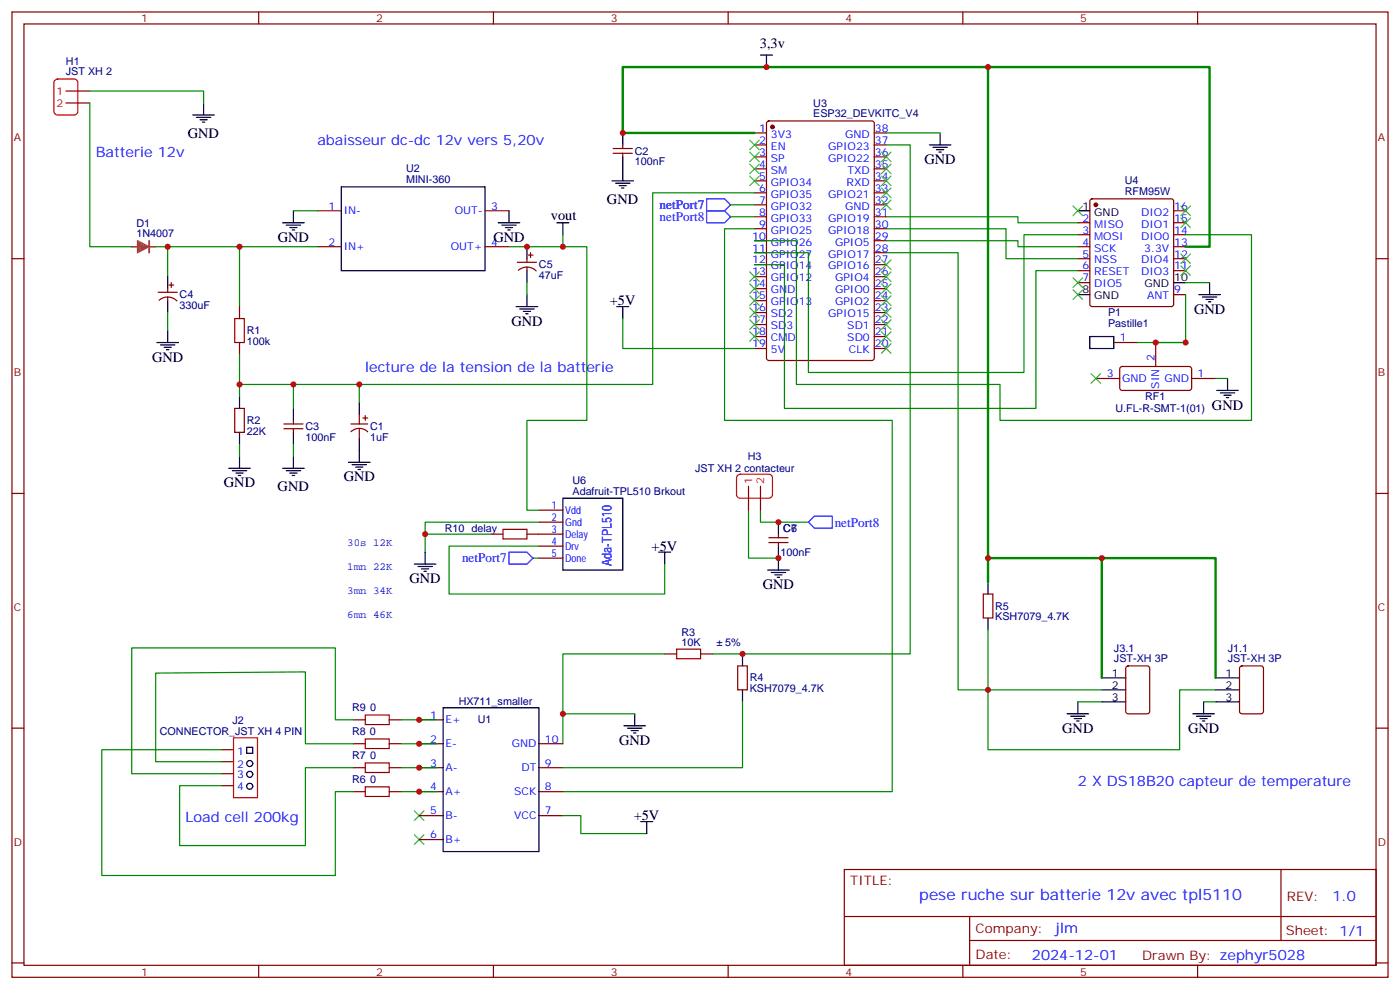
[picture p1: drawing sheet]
<svg xmlns="http://www.w3.org/2000/svg" width="412mm" height="292mm" viewBox="0 0 412 292" stroke-linecap="round" stroke-linejoin="round" font-family="sans-serif">
<g fill="none" stroke="#870000" stroke-width=".35">
<path d="M3.5 3.5h405.4v284.4h-405.4zM7.1 7.1h398.2v277.2h-398.2zM76.2 3.5v3.6M145.3 3.5v3.6M214.5 3.5v3.6M283.6 3.5v3.6M352.8 3.5v3.6M19.4 26.8h7.1M19.4 30.3h7.1M222.2 39.2h3.6M226 35.8l.5-.2h30.3l.7 .5v69.4l-.4 .6-30.6 .1-.7-.5v-69.4zM257.5 39.2h3.6"/>
<path d="M180.6 45.2h5.7M180.6 43.7h5.7M183.4 42.7v1M183.4 45.2v1M222.2 42.7h3.6M222.2 46.2h3.6M222.2 49.7h3.6M222.2 53.3h3.6M222.2 56.8h3.6M257.5 42.7h3.6M257.5 46.2h3.6M257.5 49.7h3.6"/>
<path d="M257.5 53.3h3.6M257.5 56.8h3.6M321.3 58.8l.4-.2h23.3l.5 .2 .2 .5v30.3l-.2 .5-.5 .2h-23.3l-.5-.2-.2-.5v-30.3zM3.5 76.2h3.6M93.5 62.1h7M93.5 72.7h7M142.9 62.1h7M142.9 72.7h7M152.4 77.3h5.6M152.7 79.6a3.8 3.8 0 0 1 5.2 .2M155.2 76.2v1.1M155.2 78.7v1"/>
<path d="M155.6 75.1h1.4M156.3 74.4v1.4M222.2 60.3h3.6M222.2 63.9h3.6M222.2 67.4h3.6M222.2 70.9h3.6M222.2 74.4h3.6M222.2 78h3.6M257.5 60.3h3.6M257.5 63.9h3.6M257.5 67.4h3.6M257.5 70.9h3.6"/>
<path d="M257.5 74.4h3.6M257.5 78h3.6M317.5 76.2h3.5M317.5 72.7h3.5M317.5 65.6h3.5M317.5 69.1h3.5M317.5 79.7h3.5M345.7 76.2h3.5M345.7 62.1h3.5M345.7 72.7h3.5M345.7 65.6h3.5M345.7 69.1h3.5"/>
<path d="M345.7 79.7h3.5M405.3 76.2h3.6M46.6 86.1h5.6M46.9 88.5a3.8 3.8 0 0 1 5.2 .1M49.4 85v1.1M49.4 87.5v1M49.7 84h1.5M50.4 83.3v1.4M70.6 90.3v3.5M222.2 81.5h3.6M222.2 85h3.6M222.2 88.5h3.6"/>
<path d="M222.2 92.1h3.6M222.2 95.6h3.6M222.2 99.1h3.6M257.5 81.5h3.6M257.5 85h3.6M257.5 88.5h3.6M257.5 92.1h3.6M257.5 95.6h3.6M257.5 99.1h3.6M317.5 83.3h3.5M345.7 86.8h3.5M70.6 100.9v3.5"/>
<path d="M222.2 102.7h3.6M257.5 102.7h3.6M322.8 111.5h7M328.1 100.9h7M330.1 108.2l.5-.3 20 .1 .4 .7-.1 5.9-.6 .4-20-.1-.5-.6v-5.6zM340.4 100.9v7M351 111.5h7.1M69.1 120.3h2.9v7.1h-2.9zM83.6 126.3h5.7M83.6 124.9h5.7M86.4 123.8v1.1M86.4 126.3v1.1"/>
<path d="M103.4 124.9h4.9M103.4 127.2a3.5 3.5 0 0 1 4.9 0M105.8 122.1v2.8M105.8 126.3v2.8M106.9 123.1h1.4M107.6 122.4v1.4M3.5 145.3h3.6M144.6 157.3h3.6M155.2 157.3h10.6M158.7 150.3h7.1M158.7 153.8h7.1M220.5 143.2v7.1"/>
<path d="M224 143.2v7.1M226.5 159.8h5.6M226.5 158.4h5.6M229.3 157.3v1.1M229.3 159.8v1.1M405.3 145.3h3.6M158.7 160.9h7.1M158.7 164.4h7.1M289.6 175h2.9v7h-2.9zM195.8 192.6h3.5M206.4 192.6h3.5M217.3 196.1h2.8v7.1h-2.8z"/>
<path d="M331.8 196.4l.5-.3h5.7l.6 .5 .1 12.9-.5 .7-5.9 .1-.6-.5-.1-13zM365.4 196.4l.4-.3h5.7l.6 .5 .1 12.9-.5 .7-5.9 .1-.6-.5-.1-13zM3.5 214.5h3.6M104.1 212h3.5M104.1 219.1h3.5M114.7 212h3.5M114.7 219.1h3.5M123.5 212h7M123.5 219.1h7M158.7 219.1h7.1M405.3 214.5h3.6M65.3 220.8h3.5"/>
<path d="M65.3 224.4h3.5M65.3 227.9h3.5M65.3 231.4h3.5M104.1 226.1h3.5M104.1 233.2h3.5M114.7 226.1h3.5M114.7 233.2h3.5M123.5 226.1h7M123.5 233.2h7M158.7 226.1h7.1M158.7 233.2h7.1M123.5 240.2h7"/>
<path d="M123.5 247.3h7M158.7 240.2h7.1M248.7 256.1h156.6v28.2h-156.6zM377.3 256.1v20.9M248.7 270h156.5M285.6 277h119.6M285.6 270v14.1M3.5 283.6h3.6M76.2 284.3v3.6M145.3 284.3v3.6M214.5 284.3v3.6M283.6 284.3v3.6"/>
<path d="M352.8 284.3v3.6M405.3 283.6h3.6"/>
</g>
<g fill="#870000" stroke="#870000" stroke-width=".35">
<circle cx="227.5" cy="37.4" r=".53"/>
<circle cx="322.8" cy="60.3" r=".53"/>
</g>
<g fill="none" stroke="#000" stroke-width=".35">
<path d="M224 16.2h3.5M225.8 16.2v3.6M56.8 33.9h6.3M57.9 34.6h4.2M58.9 35.3h2.1M59.6 36h.7M60 30.3v3.6M183.4 39.2v3.5M276.9 39.2v3.5M100.5 55h42.4v24.7h-42.4zM180.3 53.3h6.3M181.3 54h4.3"/>
<path d="M182.4 54.7h2.1M183.1 55.4h.7M183.4 46.2v7.1M273.8 42.7h6.3M274.8 43.4h4.2M275.9 44.1h2.1M276.6 44.8h.7M83.3 65.6h6.3M84.3 66.3h4.2M85.4 67h2.1M86.1 67.7h.7M86.4 62.1v3.5"/>
<path d="M146.8 65.6h6.3M147.8 66.3h4.2M148.9 67h2.1M149.6 67.7h.7M149.9 62.1v3.5M155.2 72.7v3.5M155.2 79.7v3.6M164 65.6h3.6M165.8 65.6v3.5M317.5 62.1h3.5M49.4 81.5v3.5M49.4 88.5v3.6"/>
<path d="M49.4 97.4v3.5M152 90.3h6.4M153.1 91h4.2M154.2 91.7h2.1M154.9 92.4h.7M155.2 86.8v3.5M181.7 90.3h3.5M183.4 90.3v3.5M317.5 86.8h3.5M321 99.1h7.1v3.6h-7.1zM345.7 83.3h3.5M353.1 86.8h6.4"/>
<path d="M354.2 87.5h4.2M355.2 88.2h2.2M356 88.9h.7M356.3 83.3v3.5M46.2 100.9h6.4M47.3 101.6h4.2M48.3 102.3h2.1M49 103h.7M70.6 116.8v3.5M105.8 118.5v3.6M358.4 115h6.4M359.5 115.7h4.2"/>
<path d="M360.5 116.4h2.2M361.2 117.1h.7M361.6 111.5v3.5M67.4 137.9h6.3M68.4 138.6h4.3M69.5 139.3h2.1M70.6 127.4v3.5M70.6 134.4v3.5M83.3 137.9h6.3M84.3 138.6h4.2M85.4 139.3h2.1M86.4 120.3v3.5"/>
<path d="M86.4 127.4v3.5M86.4 134.4v3.5M102.7 136.2h6.3M103.7 136.9h4.2M104.8 137.6h2.1M105.5 138.3h.7M105.8 129.1v7.1M70.2 140.1h.7M86.1 140.1h.7M165.8 146.8h17.6v21.1h-17.6zM229.3 153.8v3.5M122.1 166.2h6.3"/>
<path d="M123.1 166.9h4.3M124.2 167.6h2.1M124.9 168.3h.7M125.2 162.6v3.6M194 162.6h3.6M195.8 162.6v3.6M226.1 167.9h6.4M227.2 168.6h4.2M228.2 169.3h2.2M229 170h.7M229.3 160.9v7M291 171.4v3.6"/>
<path d="M218.7 192.6v3.5M291 182v3.6M324.6 199.7h7M358.1 199.7h7M130.5 208.5h28.2v42.3h-28.2zM183.8 213.8h6.3M184.9 214.5h4.2M185.9 215.2h2.1M186.6 215.9h.7M187 210.3v3.5M218.7 203.2v3.5M314.3 210.3h6.4"/>
<path d="M315.4 211h4.2M316.4 211.7h2.2M317.1 212.4h.8M317.5 206.7v3.6M324.6 206.7h7M324.6 203.2h7M351.4 210.3h6.3M352.4 211h4.3M353.5 211.7h2.1M354.2 212.4h.7M354.5 206.7v3.6M358.1 206.7h7"/>
<path d="M358.1 203.2h7M72.7 220.1h1.7v1.8h-1.7zM188.7 242h3.6M190.5 242v3.5"/>
<circle cx="73.6" cy="228.1" r=".88"/>
<circle cx="73.6" cy="224.9" r=".88"/>
<circle cx="73.6" cy="231.6" r=".88"/>
</g>
<path d="M16.1 23.7l.8-.4h5l.8 .4 .2 .6v8.5l-.5 .9-.5 .2h-5l-.8-.5-.2-.6v-8.5zM217.2 140.1l.8-.4h8.5l.6 .2 .4 .9v4.9l-.2 .6-.8 .5h-8.5l-.6-.3-.4-.8v-4.9zM68.8 217.3h7v17.6h-7z" fill="none" stroke="#f00" stroke-width=".35"/>
<path d="M43.9 70.9v3.5" fill="none" stroke="#a64a4a" stroke-width=".56"/>
<path d="M38.8 72.7h3.5M40.5 70.9v.1M40.5 74.3v.1M42.4 72.7h3.5" fill="none" stroke="#a64a4a" stroke-width=".35"/>
<path d="M38.7 72.7h7.1M40.5 70.9l3.3 1.8-3.3 1.7M40.5 71v3.3M40.6 71.3l2.8 1.5-2.7 1.2v-2.4l2.1 1.3-1.8 .7 .1-1.7 1.2 1-.9 .2-.1-.6 .5 .4-.6 .3" fill="none" stroke="#a64a4a" stroke-width=".42"/>
<path d="M69.1 93.8h2.9v7.1h-2.9zM148.2 155.9h7v2.8h-7zM199.3 191.2h7.1v2.8h-7.1zM107.6 217.7h7.1v2.8h-7.1zM107.6 210.6h7.1v2.8h-7.1zM107.6 231.8h7.1v2.8h-7.1zM107.6 224.7h7.1v2.8h-7.1z" fill="none" stroke="#a10000" stroke-width=".35"/>
<g fill="none" stroke="#008700" stroke-width=".35">
<path d="M26.5 26.8h33.5v3.5M26.5 30.3v42.4h12.3M261.1 39.2h15.8M222.2 56.8h-29.9v56.4h-121.7v3.6M261.1 42.7h7v149.9h-58.2M45.9 72.7h47.6M49.4 72.7v8.8M70.6 72.7v17.6M86.4 62.1h7.1M149.9 72.7h23v51.1h-17.7v26.5h3.5M165.8 69.1v3.6M215.2 60.3h7"/>
<path d="M215.2 63.9h7M222.2 67.4h-8.8v56.4h49.4v109.4h-97M222.2 78h8.9v42.3h74.1v-40.6h12.3M261.1 74.4h21.1v128.8h8.8v17.6h56.5v-17.6h10.6M261.1 63.9h38.8v1.7h17.6M261.1 67.4h35.2v8.8h21.2M261.1 70.9h38.8v1.8h17.6M317.5 69.1h-15.9v40.6h-63.5v-35.3h-15.9M349.2 69.1h19.5v54.7h-74.1v-10.6h-60v-42.3h-12.4M49.4 92.1v5.3M155.2 83.3v3.5M183.4 93.8v8.9h38.8"/>
<path d="M349.2 86.8v14.1h-8.8M349.2 83.3h7.1M70.6 104.4v8.8M86.4 113.2v7.1M105.8 113.2v5.3M335.1 100.9h14.1M358.1 111.5h3.5M70.6 130.9v3.5M86.4 130.9v3.5M125.2 157.3h19.4M158.7 153.8h-33.5v8.8M220.5 150.3v14.1h8.8"/>
<path d="M224 150.3v3.5h14.1M157 164.4h1.7M158.7 160.9h-26.4v14.1h63.5v-8.8M195.8 192.6h-30v17.7M291 185.6v17.6h33.6M104.1 219.1h-14.1v-21.2l-44.1 .4v26.1h19.4M104.1 212h-5.3v-21.1h-60v37h26.5M118.2 219.1h10.6M118.2 212h10.6M187 210.3h-21.2v8.8M218.7 206.7v19.4h-52.9M317.5 206.7h7.1"/>
<path d="M354.5 206.7h3.6M65.3 220.8h-35.3v37.1h68.8v-24.7h5.3M104.1 226.1h-14.1v23h-37.1v-17.7h12.4M118.2 233.2h10.6M118.2 226.1h10.6M165.8 240.2h5.3v5.3h19.4"/>
</g>
<g fill="none" stroke="#3c3" stroke-width=".35">
<path d="M220.8 51.9l2.9 2.8M220.8 48.3l2.9 2.9M220.8 44.8l2.9 2.8M220.8 41.3l2.9 2.8M223.7 51.9l-2.9 2.8M223.7 48.3l-2.9 2.9M223.7 44.8l-2.9 2.8M223.7 41.3l-2.9 2.8M259.6 58.9l2.9 2.8M259.6 55.4l2.9 2.8M259.6 51.9l2.9 2.8M259.6 48.3l2.9 2.9"/>
<path d="M259.6 44.8l2.9 2.8M262.5 58.9l-2.9 2.8M262.5 55.4l-2.9 2.8M262.5 51.9l-2.9 2.8M262.5 48.3l-2.9 2.9M262.5 44.8l-2.9 2.8M259.6 76.6l2.9 2.8M262.5 76.6l-2.9 2.8M316.1 60.7l2.8 2.8M318.9 60.7l-2.8 2.8M347.8 60.7l2.9 2.8M347.8 64.2l2.9 2.8"/>
<path d="M347.8 78.3l2.9 2.8M347.8 74.8l2.9 2.8M350.7 60.7l-2.9 2.8M350.7 64.2l-2.9 2.8M350.7 78.3l-2.9 2.8M350.7 74.8l-2.9 2.8M220.8 97.7l2.9 2.8M220.8 94.2l2.9 2.8M220.8 90.7l2.9 2.8M220.8 87.1l2.9 2.9M220.8 83.6l2.9 2.8M220.8 80.1l2.9 2.8"/>
<path d="M223.7 97.7l-2.9 2.8M223.7 94.2l-2.9 2.8M223.7 83.6l-2.9 2.8M223.7 90.7l-2.9 2.8M223.7 87.1l-2.9 2.9M223.7 80.1l-2.9 2.8M259.6 97.7l2.9 2.8M259.6 94.2l2.9 2.8M259.6 90.7l2.9 2.8M259.6 87.1l2.9 2.9M259.6 83.6l2.9 2.8M259.6 80.1l2.9 2.8"/>
<path d="M262.5 97.7l-2.9 2.8M262.5 94.2l-2.9 2.8M262.5 90.7l-2.9 2.8M262.5 87.1l-2.9 2.9M262.5 83.6l-2.9 2.8M262.5 80.1l-2.9 2.8M316.1 81.8l2.8 2.9M316.1 85.4l2.8 2.8M318.9 81.8l-2.8 2.9M318.9 85.4l-2.8 2.8M259.6 101.2l2.9 2.9M262.5 101.2l-2.9 2.9"/>
<path d="M321.4 110.1l2.8 2.8M324.2 110.1l-2.8 2.8M122.1 238.8l2.8 2.9M124.9 238.8l-2.8 2.9M122.1 245.9l2.8 2.8M124.9 245.9l-2.8 2.8"/>
</g>
<path d="M291 19.8v151.6M222.2 39.2h-38.8v-19.4h172.9v52.9h-7.1M291 164.4h67.1v35.3M324.6 164.4v35.3" fill="none" stroke="#008700" stroke-width=".71"/>
<path d="M208.1 58.6h5.3l1.8 1.7-1.8 1.8h-5.3zM208.1 62.1h5.3l1.8 1.8-1.8 1.7h-5.3zM238.1 153.8l1.8-1.8h5.3v3.6h-5.3zM149.9 162.6h5.3l1.8 1.8-1.8 1.8h-5.3z" fill="none" stroke="#00f" stroke-width=".35"/>
<g fill="#c00">
<circle cx="49.4" cy="72.7" r=".88"/>
<circle cx="70.6" cy="72.7" r=".88"/>
<circle cx="291" cy="203.2" r=".88"/>
<circle cx="70.6" cy="113.2" r=".88"/>
<circle cx="349.3" cy="100.9" r=".88"/>
<circle cx="340.4" cy="100.9" r=".88"/>
<circle cx="225.8" cy="19.8" r=".88"/>
<circle cx="291" cy="19.8" r=".88"/>
<circle cx="183.4" cy="39.2" r=".88"/>
<circle cx="291" cy="164.4" r=".88"/>
<circle cx="324.6" cy="164.4" r=".88"/>
<circle cx="125.2" cy="157.3" r=".88"/>
<circle cx="123.5" cy="233.2" r=".88"/>
<circle cx="123.5" cy="226.1" r=".88"/>
<circle cx="123.5" cy="219.1" r=".88"/>
<circle cx="123.5" cy="212" r=".88"/>
<circle cx="165.8" cy="210.3" r=".88"/>
<circle cx="155.2" cy="72.7" r=".88"/>
<circle cx="165.8" cy="72.7" r=".88"/>
<circle cx="218.7" cy="192.6" r=".88"/>
<circle cx="229.3" cy="153.8" r=".88"/>
<circle cx="229.3" cy="164.4" r=".88"/>
<circle cx="86.4" cy="113.2" r=".88"/>
<circle cx="105.8" cy="113.2" r=".88"/>
</g>
<text font-size="4.6" fill="#00f" x="270.8" y="265.1">pese ruche sur batterie 12v avec tpl5110</text>
<g font-size="4.2">
<text x="223.8" y="14.1">3,3v</text>
<text x="55.3" y="40.6">GND</text>
<text x="272.3" y="48.3">GND</text>
<text x="178.8" y="60">GND</text>
<text x="162.3" y="64.9">vout</text>
<text x="81.8" y="71.3">GND</text>
<text x="145.3" y="71.3">GND</text>
<text x="179.6" y="90">+5V</text>
<text x="150.6" y="96">GND</text>
<text x="351.7" y="92.4">GND</text>
<text x="44.8" y="106.5">GND</text>
<text x="357" y="120.6">GND</text>
<text x="66" y="143.6">GND</text>
<text x="101.2" y="141.8">GND</text>
<text x="81.8" y="144.6">GND</text>
<text x="192" y="162.3">+5V</text>
<text x="120.6" y="171.8">GND</text>
<text x="224.7" y="173.6">GND</text>
<text x="312.9" y="215.9">GND</text>
<text x="350" y="215.9">GND</text>
<text x="182.4" y="219.4">GND</text>
<text x="186.7" y="241.7">+5V</text>
</g>
<g font-size="4.2" fill="#00f">
<text x="28.2" y="46.2">Batterie 12v</text>
<text x="93.5" y="42.7">abaisseur dc-dc 12v vers 5,20v</text>
<text x="107.6" y="109.7">lecture de la tension de la batterie</text>
<text x="317.5" y="231.4">2 X DS18B20 capteur de temperature</text>
<text x="54.7" y="242">Load cell 200kg</text>
<text x="392.5" y="265.4">1.0</text>
<text x="310.9" y="274.9">jlm</text>
<text x="304" y="282.7">2024-12-01</text>
</g>
<g font-size="3.9" fill="#00f">
<text x="194.3" y="61.5">netPort7</text>
<text x="194.3" y="65">netPort8</text>
<text x="245.9" y="155.1">netPort8</text>
<text x="136.1" y="165.6">netPort7</text>
<text x="180.2" y="166.6" transform="rotate(-90 180.2 166.6)">Ada-TPL510</text>
</g>
<g font-size="3.9" fill="#800">
<text x="250.5" y="260.7">TITLE:</text>
<text x="379.1" y="265.4">REV:</text>
<text x="287.4" y="274.9">Company:</text>
<text x="378.7" y="275.5">Sheet: 1/1</text>
<text x="287.4" y="282.6">Date:</text>
<text x="336.4" y="282.7">Drawn By: zephyr5028</text>
</g>
<g font-size="3.2" fill="#800">
<text x="41.6" y="6.5">1</text>
<text x="110.8" y="6.5">2</text>
<text x="179.9" y="6.5">3</text>
<text x="249.1" y="6.5">4</text>
<text x="318.2" y="6.5">5</text>
<text x="4.1" y="41.6">A</text>
<text x="405.9" y="41.6">A</text>
<text x="4.1" y="110.8">B</text>
<text x="405.9" y="110.8">B</text>
<text x="4.1" y="179.9">C</text>
<text x="405.9" y="179.9">C</text>
<text x="4.1" y="249.1">D</text>
<text x="405.9" y="249.1">D</text>
<text x="41.6" y="287.3">1</text>
<text x="110.8" y="287.3">2</text>
<text x="179.9" y="287.3">3</text>
<text x="249.1" y="287.3">4</text>
<text x="318.2" y="287.3">5</text>
</g>
<g font-size="3.2" fill="#000080">
<text x="19.4" y="22.2">JST XH 2</text>
<text x="19.4" y="19.1">H1</text>
<text x="239.6" y="34.6">ESP32_DEVKITC_V4</text>
<text x="239.6" y="31.4">U3</text>
<text x="187" y="45.5">C2</text>
<text x="119.6" y="54">MINI-360</text>
<text x="119.6" y="50.8">U2</text>
<text x="187" y="48.7">100nF</text>
<text x="331.3" y="57.5">RFM95W</text>
<text x="331.3" y="54.3">U4</text>
<text x="40.2" y="69.8">1N4007</text>
<text x="40.2" y="66.9">D1</text>
<text x="158.7" y="82.2">47uF</text>
<text x="158.7" y="79">C5</text>
<text x="52.9" y="87.8">C4</text>
<text x="52.9" y="91">330uF</text>
<text x="326.4" y="93.1">P1</text>
<text x="72.7" y="101.6">100k</text>
<text x="72.7" y="98.4">R1</text>
<text x="326.4" y="96.3">Pastille1</text>
<text x="337.3" y="117.8">RF1</text>
<text x="72.7" y="124.9">R2</text>
<text x="328.6" y="121.4">U.FL-R-SMT-1(01)</text>
<text x="72.7" y="128.1">22K</text>
<text x="90" y="129.8">100nF</text>
<text x="90" y="126.6">C3</text>
<text x="109" y="129.8">1uF</text>
<text x="109" y="126.6">C1</text>
<text x="220.3" y="135.5">H3</text>
<text x="168.6" y="142.5">U6</text>
<text x="204.8" y="139">JST XH 2 contacteur</text>
<text x="168.6" y="145.7">Adafruit-TPL510 Brkout</text>
<text x="131" y="156.7">R10 delay</text>
<text x="230.7" y="156.6">C6</text>
<text x="230.7" y="156.6">C7</text>
<text x="229.9" y="163.7">100nF</text>
<text x="293.2" y="179.6">R5</text>
<text x="293.2" y="182.7">KSH7079_4.7K</text>
<text x="200.7" y="190.1">10K</text>
<text x="200.7" y="187.2">R3</text>
<text x="213.6" y="190.1">5%</text>
<text x="328.1" y="195">JST-XH 3P</text>
<text x="328.1" y="192">J3.1</text>
<text x="361.7" y="195">JST-XH 3P</text>
<text x="361.7" y="192">J1.1</text>
<text x="220.8" y="203.9">KSH7079_4.7K</text>
<text x="220.8" y="200.7">R4</text>
<text x="103.7" y="209.6">R9</text>
<text x="109" y="209.5">0</text>
<text x="135.1" y="207.8">HX711_smaller</text>
<text x="68.4" y="213.3">J2</text>
<text x="140.8" y="213.1">U1</text>
<text x="47.1" y="216.6">CONNECTOR_JST XH 4 PIN</text>
<text x="103.7" y="216.6">R8</text>
<text x="109" y="216.6">0</text>
<text x="103.7" y="223.7">R7</text>
<text x="109" y="223.7">0</text>
<text x="103.7" y="230.7">R6</text>
<text x="109" y="230.7">0</text>
</g>
<g font-size="3.2" fill="#f00">
<text x="16.7" y="27.9">1</text>
<text x="16.7" y="31.4">2</text>
<text x="221.5" y="142.5" transform="rotate(-90 221.5 142.5)">1</text>
<text x="225.1" y="142.5" transform="rotate(-90 225.1 142.5)">2</text>
</g>
<g font-size="3.2" fill="#00f">
<text x="223.6" y="38.8">1</text>
<text x="227.1" y="40.6">3V3</text>
<text x="248.9" y="40.6">GND</text>
<text x="257.7" y="38.8">38</text>
<text x="223.6" y="45.9">3</text>
<text x="223.6" y="42.3">2</text>
<text x="227.1" y="47.6">SP</text>
<text x="227.1" y="44.1">EN</text>
<text x="244" y="44.1">GPIO23</text>
<text x="244" y="47.6">GPIO22</text>
<text x="257.7" y="42.3">37</text>
<text x="257.7" y="45.9">36</text>
<text x="223.6" y="52.9">5</text>
<text x="223.6" y="49.4">4</text>
<text x="227.1" y="51.2">SM</text>
<text x="249.6" y="51.2">TXD</text>
<text x="257.7" y="49.4">35</text>
<text x="257.7" y="52.9">34</text>
<text x="223.6" y="60">7</text>
<text x="223.6" y="56.4">6</text>
<text x="227.1" y="58.2">GPIO35</text>
<text x="227.1" y="54.7">GPIO34</text>
<text x="244" y="58.2">GPIO21</text>
<text x="249.4" y="54.7">RXD</text>
<text x="257.7" y="56.4">33</text>
<text x="257.7" y="60">32</text>
<text x="96.8" y="61.7">1</text>
<text x="101.2" y="63.1">IN-</text>
<text x="134" y="63.1">OUT-</text>
<text x="144.6" y="61.7">3</text>
<text x="223.6" y="63.5">8</text>
<text x="227.1" y="65.3">GPIO33</text>
<text x="227.1" y="61.7">GPIO32</text>
<text x="244" y="65.3">GPIO19</text>
<text x="248.9" y="61.7">GND</text>
<text x="257.7" y="63.5">31</text>
<text x="318.8" y="65.3">2</text>
<text x="336.1" y="63.5">DIO2</text>
<text x="345.9" y="65.3">15</text>
<text x="345.9" y="61.7">16</text>
<text x="221.6" y="70.6">10</text>
<text x="223.6" y="67">9</text>
<text x="227.1" y="68.8">GPIO25</text>
<text x="244" y="68.8">GPIO18</text>
<text x="257.7" y="67">30</text>
<text x="257.7" y="70.6">29</text>
<text x="318.8" y="68.8">3</text>
<text x="322.3" y="67">MISO</text>
<text x="322.3" y="70.6">MOSI</text>
<text x="336.1" y="70.6">DIO0</text>
<text x="336.1" y="67">DIO1</text>
<text x="345.9" y="68.8">14</text>
<text x="96.8" y="72.3">2</text>
<text x="101.2" y="73.7">IN+</text>
<text x="132.8" y="73.7">OUT+</text>
<text x="144.6" y="72.3">4</text>
<text x="221.6" y="77.6">12</text>
<text x="221.6" y="74.1">11</text>
<text x="227.1" y="75.8">GPIO27</text>
<text x="227.1" y="72.3">GPIO26</text>
<text x="244" y="75.8">GPIO17</text>
<text x="246" y="72.3">GPIO5</text>
<text x="257.7" y="74.1">28</text>
<text x="257.7" y="77.6">27</text>
<text x="318.8" y="72.3">4</text>
<text x="318.8" y="75.8">5</text>
<text x="322.3" y="74.1">SCK</text>
<text x="322.3" y="77.6">NSS</text>
<text x="336.1" y="77.6">DIO4</text>
<text x="337.1" y="74.1">3.3V</text>
<text x="345.9" y="75.8">12</text>
<text x="345.9" y="72.3">13</text>
<text x="221.6" y="81.1">13</text>
<text x="227.1" y="82.9">GPIO12</text>
<text x="227.1" y="79.4">GPIO14</text>
<text x="244" y="79.4">GPIO16</text>
<text x="246" y="82.9">GPIO4</text>
<text x="257.7" y="81.1">26</text>
<text x="318.8" y="79.4">6</text>
<text x="318.8" y="82.9">7</text>
<text x="322.3" y="81.1">RESET</text>
<text x="336.1" y="81.1">DIO3</text>
<text x="345.9" y="79.4">11</text>
<text x="221.6" y="88.2">15</text>
<text x="221.6" y="84.7">14</text>
<text x="227.1" y="90">GPIO13</text>
<text x="227.1" y="86.4">GND</text>
<text x="246" y="86.4">GPIO0</text>
<text x="246" y="90">GPIO2</text>
<text x="257.7" y="84.7">25</text>
<text x="257.7" y="88.2">24</text>
<text x="322.3" y="84.7">DIO5</text>
<text x="337.9" y="88.2">ANT</text>
<text x="345.9" y="86.4">9</text>
<text x="221.6" y="95.2">17</text>
<text x="221.6" y="91.7">16</text>
<text x="227.1" y="93.5">SD2</text>
<text x="244" y="93.5">GPIO15</text>
<text x="257.7" y="91.7">23</text>
<text x="257.7" y="95.2">22</text>
<text x="221.6" y="98.8">18</text>
<text x="227.1" y="100.5">CMD</text>
<text x="227.1" y="97">SD3</text>
<text x="249.6" y="97">SD1</text>
<text x="249.6" y="100.5">SD0</text>
<text x="257.7" y="98.8">21</text>
<text x="329.8" y="100.5">1</text>
<text x="221.6" y="102.3">19</text>
<text x="227.1" y="104.1">5V</text>
<text x="250" y="104.1">CLK</text>
<text x="257.7" y="102.3">20</text>
<text x="340.1" y="106.2" transform="rotate(-90 340.1 106.2)">2</text>
<text x="326.1" y="111.1">3</text>
<text x="330.6" y="112.5">GND</text>
<text x="343" y="112.5">GND</text>
<text x="352.8" y="111.1">1</text>
<text x="341.5" y="114.5" transform="rotate(-90 341.5 114.5)">SIN</text>
<text x="162.6" y="149.9">1</text>
<text x="162.6" y="153.5">2</text>
<text x="166.5" y="151.3">Vdd</text>
<text x="166.5" y="154.9">Gnd</text>
<text x="162.6" y="157">3</text>
<text x="162.6" y="160.5">4</text>
<text x="166.5" y="158.4">Delay</text>
<text x="166.5" y="161.9">Drv</text>
<text x="162.6" y="164">5</text>
<text x="166.5" y="165.5">Done</text>
<text x="126.7" y="211.7">1</text>
<text x="131.2" y="213.1">E+</text>
<text x="126.7" y="218.7">2</text>
<text x="131.2" y="220.1">E-</text>
<text x="150.8" y="220.1">GND</text>
<text x="160.5" y="218.7">10</text>
<text x="69.8" y="222.2">1</text>
<text x="69.8" y="226.1">2</text>
<text x="126.7" y="225.8">3</text>
<text x="131.2" y="227.2">A-</text>
<text x="153.6" y="227.2">DT</text>
<text x="160.5" y="225.8">9</text>
<text x="69.8" y="229.3">3</text>
<text x="69.8" y="232.8">4</text>
<text x="126.7" y="232.8">4</text>
<text x="160.5" y="232.8">8</text>
<text x="126.7" y="239.9">5</text>
<text x="131.2" y="234.2">A+</text>
<text x="151.5" y="234.2">SCK</text>
<text x="160.5" y="239.9">7</text>
<text x="131.2" y="241.3">B-</text>
<text x="151.4" y="241.3">VCC</text>
<text x="126.7" y="246.9">6</text>
<text x="131.2" y="248.4">B+</text>
</g>
<g font-size="3.2">
<text x="318.8" y="61.7">1</text>
<text x="322.3" y="63.5">GND</text>
<text x="345.9" y="82.9">10</text>
<text x="318.8" y="86.4">8</text>
<text x="322.3" y="88.2">GND</text>
<text x="337.1" y="84.7">GND</text>
<text x="327.5" y="202.8">2</text>
<text x="327.5" y="199.3">1</text>
<text x="361" y="202.8">2</text>
<text x="361" y="199.3">1</text>
<text x="327.5" y="206.4">3</text>
<text x="361" y="206.4">3</text>
</g>
<g font-size="3.2" fill="#0000c2">
<text x="102.3" y="160.9">30s 12K</text>
<text x="102.3" y="167.9">1mn 22K</text>
<text x="102.3" y="175">3mn 34K</text>
<text x="102.3" y="182">6mn 46K</text>
</g>
</svg>
